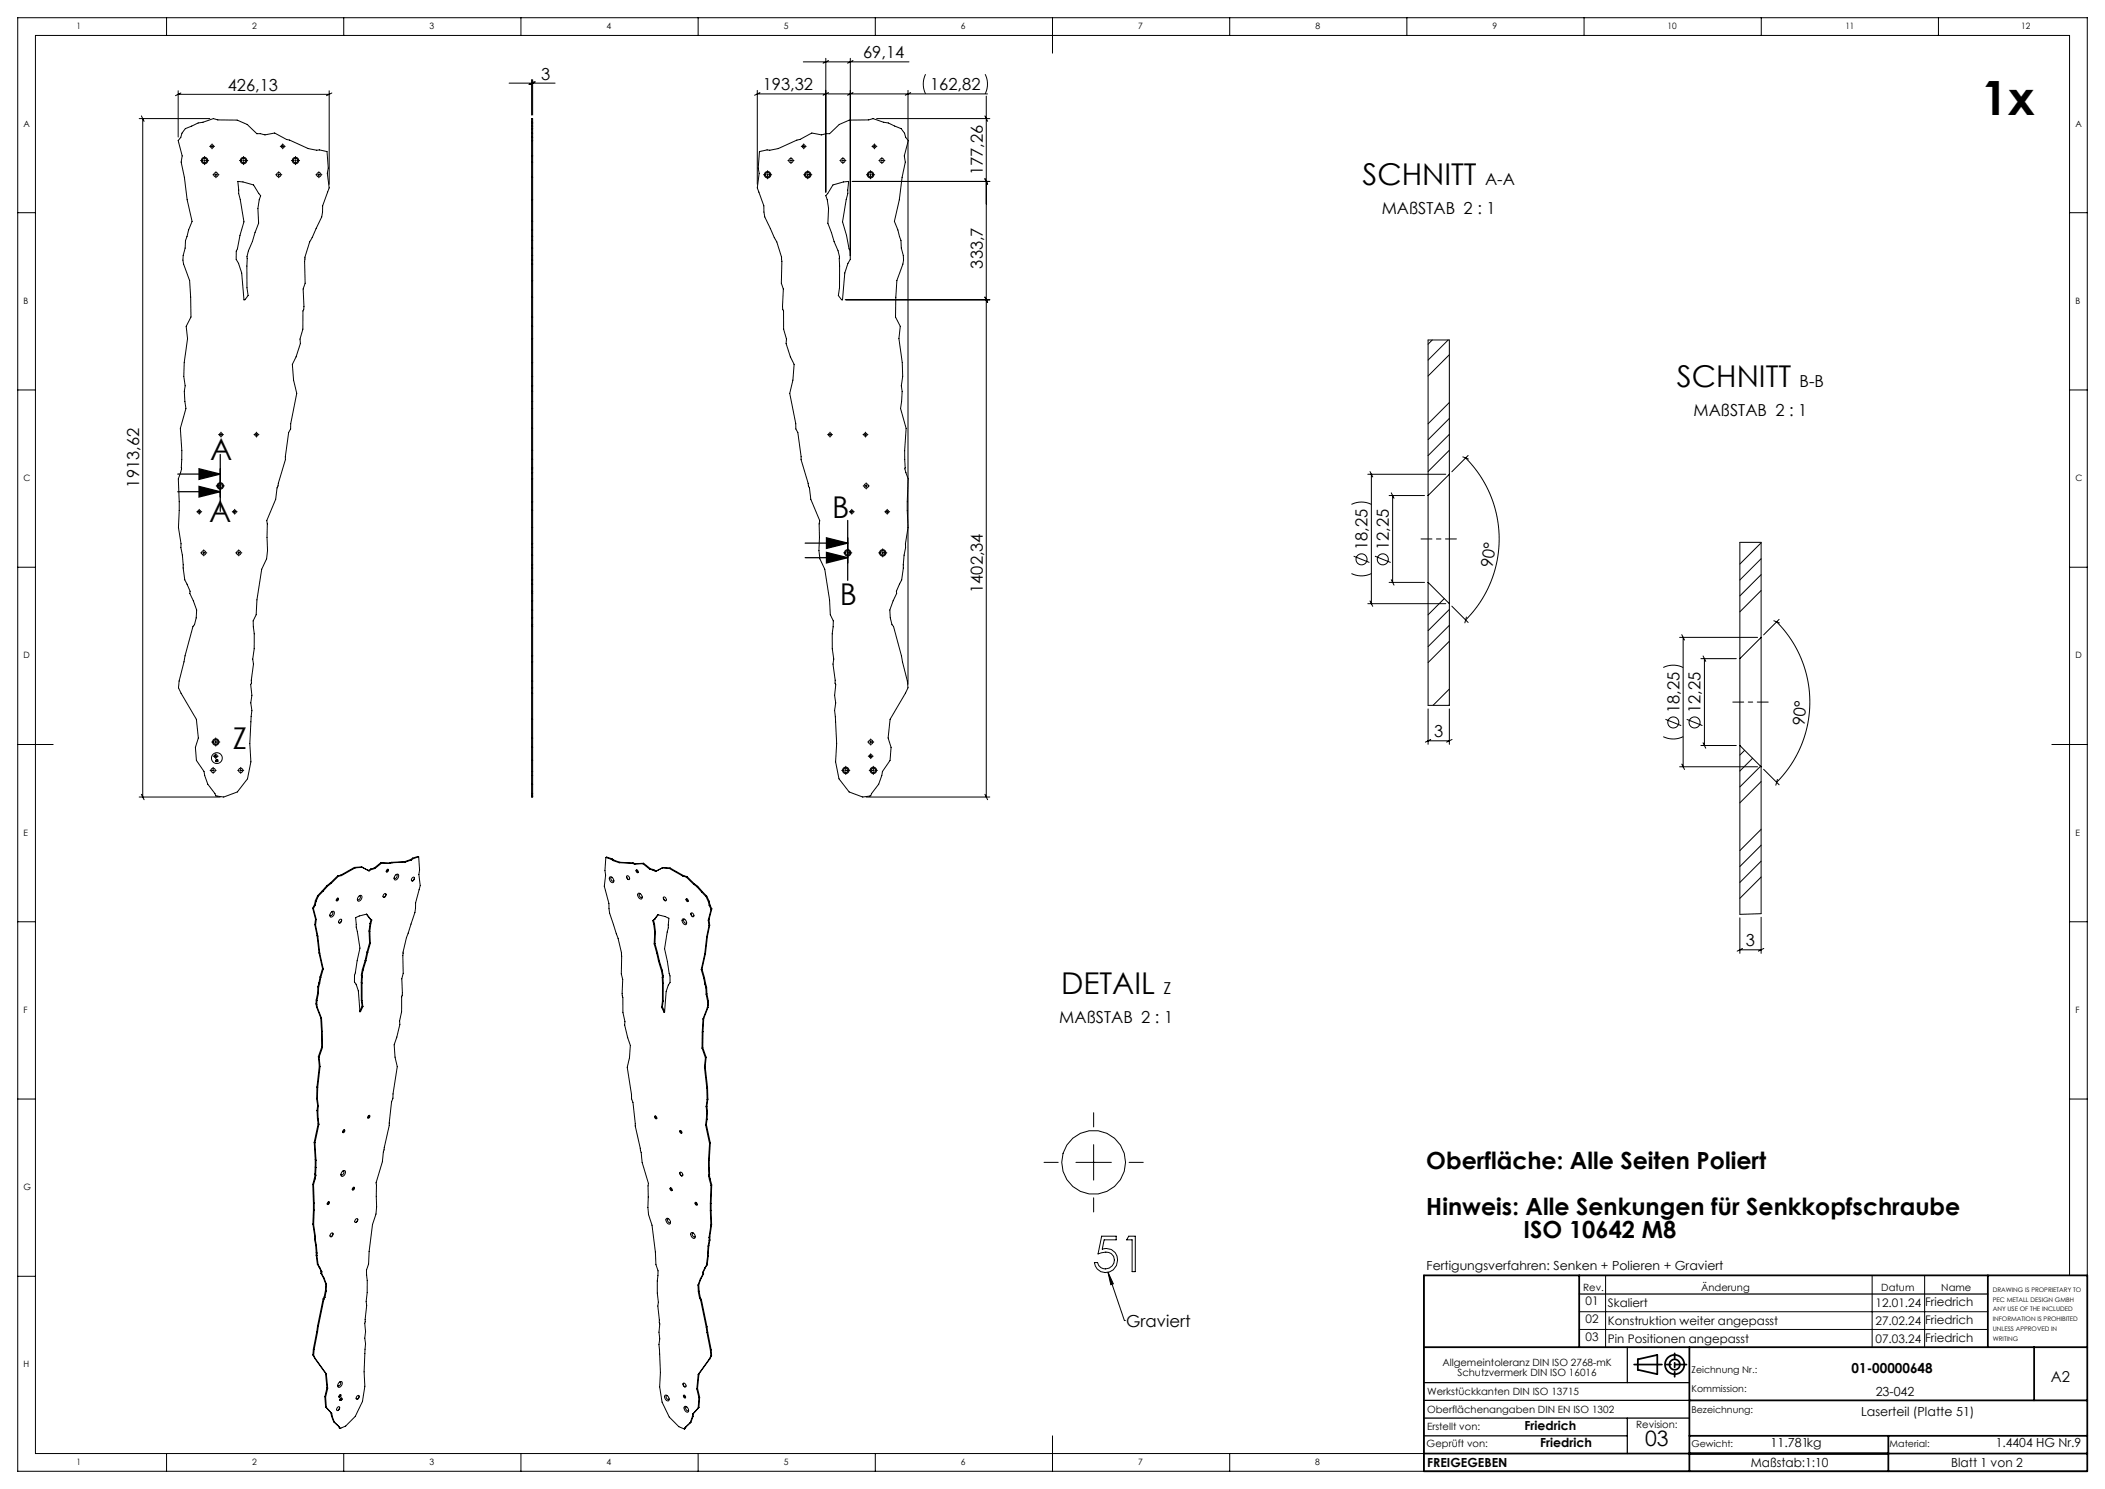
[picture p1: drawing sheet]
<svg xmlns="http://www.w3.org/2000/svg" width="594mm" height="420mm" viewBox="0 0 594 420" stroke-linecap="round" stroke-linejoin="round" font-family="sans-serif">
<g fill="none" stroke="#000" stroke-width=".28">
<path d="M47 5v5M97 5v5M147 5v5M197 5v5M226.7 17.5h29.8M233 16.5v37.7M233.8 17.1l-1.5 .7M239.9 16.5v55.7M240.7 17.1l-1.5 .7M247 5v5M297 5v10M347 5v5"/>
<path d="M397 5v5M447 5v5M497 5v5M547 5v5M39.3 33.5h19.9M39.9 32.7l.8 1.5M40.3 33.5v191.3M50.3 25.6v13.1M50.3 26.6h42.6M51 26.2l-1.5 .8M52.3 36.3l3.6-1.6 1.4-.2 2.9-1 1.3 .3 5.4 .1 2.9 1.2 2.7 2.6h1l1.3 .3 2.7-.5 3.4 1.8 .8 .2 5.3 2.4 5.3 .9 .3 4.6-.2 1.5 .5 4.1-1.9 5-.2 3.2-3.4 7-1.4 4.4 .1 7.3-.6 1.6 .3 4.9-.3 1.3v5.1l-.8 2.8 .1 1.3-1.2 3.7-1.1 2.2 .3 4.4 .9 3.8-1.7 8.5v1.5l-.5 1-1 7.6-2.3 8-.4 3.2-2.5 6.1 .2 8.4-.3 2.3-1.4 3-1.3 8.6-.2 4.2-.9 1.7a37.7 37.7 0 0 1-.1 10.8l.2 1.4-.5 5.4-.3 .4 .4 3-.3 2.2 .3 2.1a83.2 83.2 0 0 0-.3 14.5l-1 4.8-2.8 3.7-3.9 1.4-2.2-.3-.3-.7-2-2.6-1-3.6-2.2-3.1-.3-3.7 .9-2.6-.6-5.3-5-8.9 .1-1.9 1.7-7.1 2.3-8.3 .4-.5 .5-1.9 .1-2.2-1.9-4.7v-.6l-1.5-3.2-.6-7-.5-2.2 .1-1-.7-4.6 .2-7.3-.3-6.4a9.3 9.3 0 0 0 1-5.5l-.4-8.8 1.6-5.6-.5-4.8 .2-1.6-.3-2.6 .1-3.9 .9-6.8-.4-3.4 1.4-2.7-.4-10.3-1.7-4.6-.2-1.1 .1-1.3 .5-2.1 .2-2.2 .8-2.9 1-2.5-1.4-6.1-.8-6.3-.9-4.3 .3-1.7-1.1-4.3 .7-1 .3-1.1zM92.9 25.6v26.4"/>
<path d="M93.7 26.2l-1.6 .8M143.7 23.5h12.9M150 33.5h.3v191.3h-.3zM150 22.5v10M150 39.7h.3M150 38.7h.3M150 37.6h.3M150 36.3h.3M150 35.6h.3M150 34.7h.3M150 34.5h.3M150.3 22.5v10"/>
<path d="M150.8 23.1l-1.6 .7M151.1 23.1l-1.6 .7M213.7 25.5v26.5M213.7 26.5h19.3M214.5 26.1l-1.6 .8M233.6 26.5h45.1M233.8 26.1l-1.5 .8M240.7 26.1l-1.5 .8M247.4 33.5h31.9M256.2 25.5v167.5M257 26.1l-1.5 .8M261.2 20.9a6.2 6.2 0 0 0 0 5.6"/>
<path d="M277.9 32.7l.8 1.5M278 20.9a6.2 6.2 0 0 1 0 5.6M278.3 27.1v197.7M5 60h5M56.6 45.3h.6M57.5 45.3h.5M57.7 44.1v.7M57.7 45v.5M57.7 45.8v.6M58.2 45.3h.7M59.1 41.3h.2M59.6 41.3h.5"/>
<path d="M59.8 40.6v.2M59.8 41v.5M59.8 41.8v.2M60.1 49.3h.3M60.3 41.3h.2M60.7 49.3h.5M60.9 48.4v.4M60.9 49v.5M60.9 49.8v.3M61.4 49.3h.4M67.1 51.2l1.5 .1 2.9 .9 2.1 3-.5 1.1-.3 2.5 .2 4.2-1.8 5.1a10.8 10.8 0 0 0-1.5 6.9v6.2l.3 2.2-.9 1.1-.3 .1-.6-7.6-.9-2.7-.7-1.1 .1-2.4 .3-.6 .7-3.8 1.1-3.8-1.5-8zM67.6 45.3h.6"/>
<path d="M68.5 45.3h.5M68.7 44.1v.7M68.7 45v.5M68.7 45.8v.6M69.2 45.3h.7M77.8 49.3h.4M78.4 49.3h.5M78.7 48.4v.4M78.7 49v.5M78.7 49.8v.3M79.1 41.3h.2M79.2 49.3h.3"/>
<path d="M79.5 41.3h.5M79.8 40.6v.2M79.8 41v.5M79.8 41.8v.2M80.3 41.3h.2M82.2 45.3h.7M83.1 45.3h.5M83.4 44.1v.7M83.4 45v.5M83.4 45.8v.6M83.9 45.3h.7M89.1 49.3h.4"/>
<path d="M89.7 49.3h.5M90 48.4v.4M90 49v.5M90 49.8v.3M90.5 49.3h.3M150 44h.3M150 45.7h.3M150 50h.3M150 56.3h.3M214.3 42.8l5.3-.9 5.3-2.4 .8-.2 3.4-1.8 2.7 .5 1.3-.3h1l2.7-2.6 2.9-1.2 5.4-.1 1.3-.3 2.9 1 1.4 .2 3.6 1.6 .9 1.3 .4 1.1 .7 1-1.1 4.3 .3 1.7-.9 4.3-.8 6.3-1.4 6.1 1 2.5 .8 2.9 .1 2.2 .6 2.1 .1 1.3-.2 1.1-1.7 4.6-.4 10.3 1.3 2.6-.3 3.5 .9 6.8 .1 3.9-.4 2.6 .3 1.6-.5 4.8 1.6 5.6-.4 8.8a9.3 9.3 0 0 0 1 5.5l-.3 6.4 .2 7.3-.7 4.6v1l-.4 2.2-.7 7-1.5 3.2 .1 .6-1.9 4.7 .1 2.2 .5 1.9 .4 .5 2.3 8.3 1.6 7.1 .2 1.9-5 8.9-.6 5.3 .8 2.6-.2 3.7-2.2 3.1-1 3.6-2.1 2.6-.2 .7-2.3 .3-3.8-1.4-2.9-3.7-.9-4.8a83.2 83.2 0 0 0-.3-14.5l.3-2.1-.3-2.2 .3-3-.2-.4-.5-5.4 .2-1.4a37.7 37.7 0 0 1-.2-10.8l-.8-1.7-.2-4.2-1.4-8.6-1.3-3-.3-2.3 .2-8.4-2.5-6.1-.4-3.2-2.4-8-.9-7.6-.5-1v-1.5l-1.7-8.5 .8-3.8 .4-4.4-1.1-2.2-1.2-3.7 .1-1.3-.8-2.8v-5.1l-.3-1.3 .2-4.9-.5-1.6v-7.3l-1.3-4.4-3.4-7-.3-3.2-1.8-5 .5-4.1-.2-1.5zM215.4 49.3h.7M216.4 49.3h.5"/>
<path d="M216.6 48.1v.7M216.6 49v.5M216.6 49.8v.6M217.1 49.3h.7M222.3 45.3h.4M222.9 45.3h.5M223.2 44.4v.4M223.2 45v.5M223.2 45.8v.3M223.7 45.3h.4M226.1 41.3h.2M226.6 41.3h.5"/>
<path d="M226.8 49.3h.6M226.8 40.6v.2M226.8 41v.5M226.8 41.8v.2M227.3 41.3h.2M227.7 49.3h.5M227.9 48.1v.7M227.9 49v.5M227.9 49.8v.6M228.4 49.3h.7M235 52.2l3-.9 1.5-.1-.3 3.4-1.5 8 1.2 3.8 .7 3.8 .3 .6v2.4l-.6 1.1-.9 2.7-.7 7.6-.2-.1-.9-1.1 .3-2.2a36.8 36.8 0 0 0-.4-10.5l-1.1-2.6-1.8-5.1 .2-4.2-.4-2.5-.4-1.1zM237 45.3h.4"/>
<path d="M237.6 45.3h.5M237.9 44.4v.4M237.9 45v.5M237.9 45.8v.3M238.4 45.3h.3M240.5 51.2h38.8M244.5 49.3h.7M245.4 49.3h.5M245.7 48.1v.7M245.7 49v.5M245.7 49.8v.6M246 41.3h.2"/>
<path d="M246.2 49.3h.6M246.5 41.3h.5M246.7 40.6v.2M246.7 41v.5M246.7 41.8v.2M247.2 41.3h.2M248 45.3h.4M248.6 45.3h.5M248.9 44.4v.4M248.9 45v.5M248.9 45.8v.3M249.4 45.3h.3"/>
<path d="M277.9 50.4l.8 1.5M584 60h5M150 73.4h.3M150 72.1h.3M150 74.5h.3M150 70h.3M150 79.1h.3M150 67.8h.3M150 66.7h.3M150 64.9h.3M150 62.4h.3M150 95.5h.3"/>
<path d="M150 92h.3M150 89.4h.3M150 83.8h.3M238.5 84.5h40.8M238.7 84.6h40.6M277.9 83.8l.8 1.5M404.2 95.9l-1.2 1.2M408.7 95.9l-5.7 5.7M5 110h5M150 115.2h.3M150 106.2h.3M150 102.3h.3"/>
<path d="M150 108.8h.3M150 110.4h.3M150 113.2h.3M409 113.5l-6 6M409 118l-6 6M409 100.1l-6 6M584 110h5M61 137.1h.7M61.7 122.6h.2M61.9 137.1h.5M62.1 122.6h.5M62.2 135.9v.7"/>
<path d="M62.2 136.8v.5M62.2 137.6v.6M62.4 121.9v.2M62.4 122.3v.5M62.4 123.1v.2M62.7 137.1h.6M62.9 122.6h.2M71.7 122.6h.2M72.1 122.6h.5M72.4 121.9v.2M72.4 122.3v.5M72.4 123.1v.2"/>
<path d="M72.9 122.6h.2M150 135.1h.3M150 133.3h.3M150 120.8h.3M150 127.1h.3M150 132.2h.3M150 131.9h.3M150 129.6h.3M233.5 122.6h.2M234 122.6h.5M234.2 121.9v.2M234.2 122.3v.5"/>
<path d="M234.2 123.1v.2M234.7 122.6h.2M243.5 122.6h.2M243.6 137.1h.3M244 122.6h.5M244.2 137.1h.5M244.2 121.9v.2M244.2 122.3v.5M244.2 123.1v.2M244.4 136.2v.4M244.4 136.8v.5M244.4 137.6v.3"/>
<path d="M244.7 122.6h.2M244.9 137.1h.4M386 133.8h22M386.6 133l.8 1.5M387 133.8v36.5M392 139.8h10M392.6 139l.8 1.5M393 139.8v24.5M403 139.8v24.5M409 122.5l-6 6M409 127l-6 6M409 133.8v-37.9h-6v43.9"/>
<path d="M409 133.8v36.5M409 133.8l-6 6M412.8 128.9l1.6 .6M413.6 129.2a32.3 32.3 0 0 1 0 45.7M414.3 128.5l-4.6 4.6M5 160h5M55.5 144.4h.2M56 144.4h.5M56.2 143.7v.2M56.2 144.1v.5M56.2 144.9v.2M56.6 155.9h.4"/>
<path d="M56.7 144.4h.2M57.2 155.9h.5M57.5 155.1v.3M57.5 155.7v.5M57.5 156.4v.4M58 155.9h.4M65.5 144.4h.2M66 144.4h.5M66.2 143.7v.2M66.2 144.1v.5M66.2 144.9v.2M66.5 155.9h.4"/>
<path d="M66.7 144.4h.2M67.1 155.9h.5M67.4 155.1v.3M67.4 155.7v.5M67.4 156.4v.4M67.9 155.9h.3M150 141.5h.3M150 148.8h.3M150 144h.3M150 153.4h.3M150 154.4h.3M150 156.6h.3"/>
<path d="M150 159.3h.3M238 155.9h.7M239 155.9h.5M239.2 154.8v.6M239.2 155.7v.5M239.2 156.4v.7M239.7 144.4h.2M239.7 155.9h.7M240.1 144.4h.5M240.4 143.7v.2M240.4 144.1v.5M240.4 144.9v.2"/>
<path d="M240.9 144.4h.2M247.9 155.9h.7M248.8 155.9h.5M249.1 154.8v.6M249.1 155.7v.5M249.1 156.4v.7M249.6 155.9h.7M249.7 144.4h.2M250.1 144.4h.5M250.4 143.7v.2M250.4 144.1v.5M250.4 144.9v.2"/>
<path d="M250.9 144.4h.2M381.4 142.3a6.3 6.3 0 0 1 5.6 0M382 156.9l4.4 1.8M388 156.9l4.4 1.8M497 153.1l-6 6M497 157.6l-6 6M584 160h5M150 160.2h.3M150 163.6h.3M150 164.8h.3M150 176.7h.3M150 166.8h.3"/>
<path d="M150 167.4h.3M150 169.5h.3M150 176.2h.3M150 172.1h.3M150 174.3h.3M381.4 161.8a6.3 6.3 0 0 0 5.6 0M386 170.3h22M386.6 169.5l.8 1.5M392 164.3h10M392.6 163.5l.8 1.5M403 164.3v34.7h6v-28.7M403 164.3l6 6"/>
<path d="M407.6 168.8l-4.6 4.6M409 171.9l-6 6M409 176.4l-6 6M409.7 171l4.6 4.6M413.8 174.1l-.4 1.6M474 179.8h22M474.6 179l.7 1.5M475 179.8v36.5M497 162.1l-6 6M497 166.6l-6 6M497 179.8v36.5M497 179.8v-26.8h-6v32.8"/>
<path d="M497 179.8l-6 6M500.5 175.1l1.6 .6M501.3 175.4a32 32 0 0 1 0 45.3M502 174.7l-4.3 4.4M150 194h.3M150 192.1h.3M150 195.5h.3M150 186.7h.3M150 185h.3M403 200v10M409 194.4l-4.6 4.6M409 198.8l-.1 .2"/>
<path d="M409 180.9l-6 6M409 200v10M469.4 188.3a6.3 6.3 0 0 1 5.6 0M480 185.8h10M480.6 185l.7 1.5M481 185.8v24.5M491 185.8v24.5M5 210h10M59.3 217.3h.3M59.7 209.3h.7M59.9 217.3h.5M60.1 216.4v.4"/>
<path d="M60.1 217v.5M60.1 217.8v.4M60.2 213.3h.2M60.6 213.3h.5M60.6 209.3h.5M60.6 217.3h.4M60.9 208.1v.7M60.9 209v.5M60.9 209.8v.7M60.9 212.6v.2M60.9 213v.5M60.9 213.8v.2"/>
<path d="M61 214.3l.2 .1-.3 .2zM61.1 214.5l.1 .2-.2 .2-.1-.2 .2 .1zM61.1 214.5h-.1M61.4 213.3h.2M61.4 209.3h.6M61.4 214.4l.1 .4M61.4 214.8h.1M67.1 217.3h.3M67.7 217.3h.5M67.9 216.4v.4M67.9 217v.5M67.9 217.8v.4"/>
<path d="M68.4 217.3h.4M150 202.9h.3M150 210.8h.3M150 208.2h.3M150 214.5h.3M150 217.6h.3M150 218.7h.3M237.5 217.3h.7M238.4 217.3h.5M238.7 216.1v.7M238.7 217v.5M238.7 217.8v.7"/>
<path d="M239.2 217.3h.6M244.8 209.3h.4M245 213.3h.2M245.3 217.3h.6M245.5 213.3h.5M245.5 209.3h.5M245.7 208.4v.4M245.7 209v.5M245.7 209.8v.4M245.7 212.6v.2M245.7 213v.5M245.7 213.8v.2"/>
<path d="M246.2 217.3h.5M246.2 213.3h.2M246.2 209.3h.4M246.4 216.1v.7M246.4 217v.5M246.4 217.8v.7M246.9 217.3h.7M403 209h6M403.7 208.6l-1.5 .7M409.7 208.6l-1.5 .7M469.4 207.8a6.3 6.3 0 0 0 5.6 0M470 202.9l4.4 1.8"/>
<path d="M474 216.3h22M474.6 215.5l.7 1.5M476 202.9l4.4 1.8M480 210.3h10M480.6 209.5l.7 1.5M491 210.3v47.6l6-.2v-41.4M491 210.3l6 6M492.3 211.6l-1.3 1.4M494.6 213.9l-3.6 3.6M496.8 216.1l-5.8 5.9M497.7 217l4.3 4.4M501.6 219.8l-.5 1.7"/>
<path d="M579 210h10M39.3 224.8h22.8M39.9 224.1l.8 1.5M150 221.2h.3M150 223.8h.3M150 224.5h.3M150 224.6h.3M244.4 224.8h34.9M277.9 224.1l.8 1.5M497 233.9l-6 6M497 238.4l-6 6M497 220.5l-6 6"/>
<path d="M5 260h5M88.2 256.2l.2 .1M88.2 256.2l.8 3.1M88.4 256.3l.8 3.1M88.8 255.1l.2 .1M88.8 255.1l-.6 1.1M89 255.2l-.6 1.1M89 254l.2 .2M89 254l-.2 1.1M89 259.3l.2 .1M89 259.3l-.2 1.5M89.2 254.2l-.2 1"/>
<path d="M89.2 259.4l-.2 1.5M89.7 252.6l.2 .1M89.7 252.6l-.7 1.4M89.9 252.7l-.7 1.5M90.9 251.3l.3 .1M90.9 251.3l-1.2 1.3M91.2 251.4l-1.3 1.3M92.2 249.8l.2 .2M92.2 249.8l-1.3 1.5M92.4 250l-1.2 1.4M93.2 249.1l.2 .1M93.2 249.1l-1 .7"/>
<path d="M93.4 249.2l-1 .8M93.5 257.3a.52 .52 0 0 1 .8-.2 .52 .52 0 0 1 0 .9l-.1 .1a.61 .61 0 0 1-.9 .6 .61 .61 0 0 1 0-1.1zM93.6 257.2a.52 .52 0 0 1 .2 .7 .52 .52 0 0 1-.7 .2M95.1 253.5a.29 .29 0 0 1 .4-.1 .29 .29 0 0 1-.1 .5 .3 .3 0 0 1-.5 .2 .3 .3 0 0 1 .1-.5zM95.3 247.1l.2 .1M95.3 247.1l-2.1 2M95.3 253.3l-.4 .7M95.5 247.2l-2.1 2M95.8 259.4a.4 .4 0 0 1 .7 .1 .4 .4 0 0 1-.3 .6 .38 .38 0 0 1-.6 .2 .38 .38 0 0 1 .1-.6zM96.1 246.9l.3 .1M96.1 246.9l-.8 .2M96.4 247l-.9 .2"/>
<path d="M96.4 259.5l-.5 .9M100 244.7l.2 .1M100 244.7l-3.9 2.2M100.2 244.8l-3.8 2.2M101.2 252.8a.52 .52 0 0 1 .9-.1 .52 .52 0 0 1-.1 .8v.1a.61 .61 0 0 1-1 .6 .61 .61 0 0 1 0-1.1zM101.4 252.7a.52 .52 0 0 1 .2 .7 .52 .52 0 0 1-.7 .2M102 244.5l.2 .1M102 244.5l-2 .2M102 244.5l1.9 1M102.2 244.6l-2 .2M102.2 244.6l1.9 1.1M103.4 257.9l.9 1.2"/>
<path d="M103.9 245.5l.2 .2M104.3 259.1l.2 .1M104.3 259.1l.4 .3M104.5 259.2l-1-1.4-2.1 .6-1 .4 .1 2.7 1.1 5.9-1.6 7.7v1.9l.5 .6 .6 1.9 .5 5.9 .2-.1M104.5 259.2l.4 .3M104.6 245.1l.2 .1M104.6 245.1l-.7 .4M104.7 259.4l.2 .1M104.7 259.4l-.3 1.1M104.8 245.2l-.7 .5M104.9 259.5l-.3 1.1M105.5 244.9l.3 .1"/>
<path d="M105.5 244.9l-.9 .2M105.8 245l-1 .2M107.5 243.3l.2 .2M107.5 243.3l-2 1.6M107.5 243.3l2.4 .1M107.7 243.5l-1.9 1.5M107.7 243.5l2.4 .1M108.4 252.2a.4 .4 0 0 1 .6 .1 .4 .4 0 0 1-.2 .6 .38 .38 0 0 1-.6 .2 .38 .38 0 0 1 0-.7zM108.9 252.2l-.5 .9M109.2 245.3a.29 .29 0 0 1 .4 0 .29 .29 0 0 1-.1 .5 .3 .3 0 0 1-.5 .2 .3 .3 0 0 1 .1-.6zM109.4 245.2l-.4 .7M109.9 243.4l.2 .2"/>
<path d="M110.5 243.2l.2 .2M110.5 243.2l-.6 .2M110.7 243.4l-.6 .2M111.6 246.8a.52 .52 0 0 1 .8-.1 .52 .52 0 0 1 0 .8l-.1 .2a.61 .61 0 0 1-.9 .5 .61 .61 0 0 1 0-1.1zM111.7 246.7a.52 .52 0 0 1 .3 .7 .52 .52 0 0 1-.8 .2M114.2 243l.2 .2M114.2 243l-3.7 .2M114.4 243.2l-3.7 .2M115.9 242.5l.2 .1M115.9 242.5l-1.7 .5M116.1 242.6l-1.7 .6M116.4 247.6a.4 .4 0 0 1 .6 0 .4 .4 0 0 1-.2 .6 .38 .38 0 0 1-.6 .3 .38 .38 0 0 1 0-.7z"/>
<path d="M116.4 242.1l.2 .1M116.4 242.1l-.5 .4M116.6 242.2l-.5 .4M116.9 247.6l-.5 .9M118.1 241.7l.3 3.7-.2 1.3 .4 3.1a20.1 20.1 0 0 0-1.5 7.6l-1.1 3.3a36.5 36.5 0 0 0-2.3 8.9l.1 4.9-.4 1.6 .1 3.9-.2 1.2v4.2l-.5 2.6v1l-1.6 5.7 .3 3.5 .6 2.7-1.2 7.7v1.2l-.4 1a58.3 58.3 0 0 1-2.3 14.1l-.3 2.8-1.8 5.9 .2 6.8-.2 2-1 3-.9 7.6-.2 3.5-.6 1.8a35.3 35.3 0 0 1-.1 8.8l.2 1.1-.6 5.1 .3 2.3-.3 1.8 .3 1.7-.5 7.8a15.6 15.6 0 0 1-5.2 15.3l-1.5 .7M118.1 241.7l-1.5 .5M118.1 241.7l-.2-.1-1.5 .5M171 241.9l-.3 3.6 .2 1.3-.4 3.2a20.1 20.1 0 0 1 1.5 7.5l1.1 3.3a36.5 36.5 0 0 1 2.3 8.9l-.1 5 .4 1.6-.1 3.9 .2 1.1v4.3l.5 2.6v.9l1.6 5.8-.3 3.5-.6 2.6 1.2 7.7v1.3l.4 1a58.3 58.3 0 0 0 2.3 14.1l.3 2.8 1.8 5.9-.2 6.8 .2 2 1 3 .9 7.6 .2 3.5 .6 1.8a35.3 35.3 0 0 0 .1 8.8l-.2 1.1 .6 5-.3 2.4 .3 1.8-.3 1.6a82.6 82.6 0 0 1 .2 12l.7 4.3 2.1 4.2 2.7 2.7 1.5 .7M171 241.9l1.5 .5M171 241.9l.2-.2 1.5 .5M172 247.4a.95 .95 0 0 1 1 .5 .95 .95 0 0 1-.1 1.1l-.8-.6zM172.5 242.4l.5 .4"/>
<path d="M172.7 242.2l-.2 .2M172.7 242.2l.5 .4M172.7 247.5a.52 .52 0 0 0-.2 .7 .52 .52 0 0 0 .7 .2M173 242.8l1.7 .5M173.2 242.6l-.2 .2M173.2 242.6l1.7 .6M174.7 243.3l3.7 .2M174.9 243.2l-.2 .1M174.9 243.2l3.7 .2M176.8 247.2l.5 .9M176.9 247l.4 .1 .3 .3a.41 .41 0 0 1-.1 .7 .41 .41 0 0 1-.6-.4zM178.4 243.5l.6 .2"/>
<path d="M178.6 243.4l-.2 .1M178.6 243.4l.6 .2M179.2 243.6l-.2 .1M179.5 245.4l.5 .2a.32 .32 0 0 1 .1 .4 .32 .32 0 0 1-.4 .2 .32 .32 0 0 1-.2-.4zM179.7 245.4l.4 .7M180.1 252a.95 .95 0 0 1 .9 .5 .95 .95 0 0 1-.1 1.1l-.8-.6zM180.7 252.1a.52 .52 0 0 0-.2 .7 .52 .52 0 0 0 .7 .2M181.4 243.6l-2.4 .1M181.4 243.6l1.9 1.6M181.6 243.5l-.2 .1M181.6 243.5l2 1.6M181.6 243.5l-2.4 .1"/>
<path d="M183.3 245.2l1 .2M183.6 245.1l-.3 .1M183.6 245.1l.9 .2M184.2 259.7l.3 1.1M184.2 259.7l.2-.1 .3 1M184.3 245.4l.7 .4M184.5 245.3l-.2 .1M184.5 245.3l.7 .4M184.8 259.3l-.6 .4M184.8 259.3l-.2 .1 1-1.4 2.1 .5 1.1 .5-.2 2.7-1.1 5.9 1.6 7.7v1.9l-.5 .6-.6 1.9-.5 5.9-.2-.1M185.2 245.7l-.2 .1M185.7 258l-.9 1.3"/>
<path d="M186.9 244.8l-1.9 1M186.9 244.8l2 .2M187.1 244.7l-.2 .1M187.1 244.7l2 .1M187.1 244.7l-1.9 1M187.2 253.2l.5 .9M187.3 253l.4 .1 .2 .3a.41 .41 0 0 1 0 .7 .41 .41 0 0 1-.6-.4zM188.9 245l3.8 2.2M189.1 244.8l-.2 .2M189.1 244.8l3.9 2.2M192.6 259.3a.95 .95 0 0 1 1 .4 .95 .95 0 0 1-.1 1.1l-.8-.5zM192.7 247.2l.9 .2"/>
<path d="M193 247l-.3 .2M193 247l.8 .2M193.2 259.3a.52 .52 0 0 0-.2 .8 .52 .52 0 0 0 .8 .1M193.6 253.6l.5 .2a.32 .32 0 0 1 .1 .4 .32 .32 0 0 1-.4 .1 .32 .32 0 0 1-.2-.3zM193.6 247.4l2.1 2M193.8 253.5l.4 .7M193.8 247.2l-.2 .2M193.8 247.2l2.1 2.1M195 257.7l.5 .9M195.1 257.5h.2l.4 .4a.41 .41 0 0 1-.1 .7 .41 .41 0 0 1-.5-.4zM195.7 249.4l1 .7M195.9 249.3l-.2 .1"/>
<path d="M195.9 249.3l1 .7M196.7 250.1l1.2 1.5M196.9 250l-.2 .1M196.9 250l1.3 1.4M197.9 251.6l1.3 1.3M198.2 251.4l-.3 .2M198.2 251.4l1.2 1.4M199.2 252.9l.7 1.4M199.4 252.8l-.2 .1M199.4 252.8l.7 1.4M199.9 259.5l.2 1.6M199.9 254.3l.2 1.1"/>
<path d="M200.1 259.4l-.2 .1M200.1 259.4l.2 1.6M200.1 254.2l-.2 .1M200.1 254.2l.2 1.1M200.1 255.4l.6 1.1M200.3 255.3l-.2 .1M200.3 255.3l.6 1.1M200.7 256.5l-.8 3M200.9 256.4l-.2 .1M200.9 256.4l-.8 3M491 258.9v10M497 242.9l-6 6"/>
<path d="M497 247.4l-6 6M497 258.7v10.2M584 260h5M88.8 260.8l.2 .1M88.8 260.8l.7 3.1M89 260.9l.7 3.2M89.5 263.9l.2 .2M89.5 263.9l.5 4.9M89.7 264.1l.5 4.8M89.7 278.3l.2 .2M89.7 278.3l-.1 1.8M89.9 278.5l-.1 1.8"/>
<path d="M90 277.2l.2 .2M90 277.2l-.3 1.1M90 268.8l.2 .1M90 268.8l1 4.4M90.2 277.4l-.3 1.1M90.2 268.9l1 4.4M90.3 275.6l.2 .1M90.3 275.6l-.3 1.6M90.5 275.7l-.3 1.7M91 273.2l.2 .1M91 273.2l-.7 2.4M91.2 273.3l-.7 2.4"/>
<path d="M101.9 277.2l.3 .1M101.9 277.2l.1 4.9M102 275l.2 .1M102 275v.4M102 275.4l.2 .1M102 275.4l-.1 1.8M102.2 277.3v5M102.2 275.1v.4M102.2 275.5v1.8M102.2 273.5l.3 .1M102.2 273.5l-.2 1.5M102.5 273.6l-.3 1.5"/>
<path d="M103 270.9l.3 .1M103 270.9l-.8 2.6M103.3 271l-.8 2.6M103.6 268.5l.2 .2M103.6 268.5l-.6 2.4M103.8 268.7l-.5 2.3M104.1 262.6l.3 .1M104.1 262.6l.2 3.4M104.3 266l.2 .1M104.3 266l-.7 2.5M104.4 262.7l.1 3.4M104.4 260.5l.2 .1"/>
<path d="M104.4 260.5l-.3 2.1M104.5 266.1l-.7 2.6M104.6 260.6l-.2 2.1M184.5 260.8l.2 2.1M184.6 266.3l.7 2.5M184.7 260.6l-.2 .2M184.7 260.6l.3 2.2M184.7 262.9l-.1 3.4M184.8 266.1l-.2 .2M184.8 266.1l.7 2.6M185 262.8l-.3 .1M185 262.8l-.2 3.3"/>
<path d="M185.3 268.8l.5 2.4M185.5 268.7l-.2 .1M185.5 268.7l.6 2.4M185.8 271.2l.8 2.6M186.1 271.1l-.3 .1M186.1 271.1l.8 2.6M186.6 273.8l.3 1.5M186.9 273.7l-.3 .1M186.9 273.7l.2 1.5M186.9 275.7v1.8M186.9 275.3v.4M186.9 277.5v4.9"/>
<path d="M187.1 275.6l-.2 .1M187.1 275.6l.1 1.7M187.1 275.2l-.2 .1M187.1 275.2v.4M187.2 277.3l-.3 .2M187.2 277.3l-.1 5M197.9 273.5l.7 2.4M198.1 273.4l-.2 .1M198.1 273.4l.7 2.3M198.6 275.9l.3 1.6M198.8 275.7l-.2 .2M198.8 275.7l.3 1.7"/>
<path d="M198.9 269.1l-1 4.4M198.9 277.5l.3 1.1M199.1 269l-.2 .1M199.1 269l-1 4.4M199.1 277.4l-.2 .1M199.1 277.4l.3 1.1M199.2 278.6l.1 1.8M199.4 278.5l-.2 .1M199.4 278.5l.1 1.8M199.4 264.2l-.5 4.9M199.6 264.1l-.2 .1M199.6 264.1l-.5 4.9"/>
<path d="M200.1 261.1l-.7 3.1M200.3 261l-.2 .1M200.3 261l-.7 3.1M491 267.9h6M491.7 267.5l-1.5 .8M497.7 267.5l-1.5 .8M89.2 283.2l.2 .1M89.2 283.2l.1 .8M89.2 282.1l.2 .1M89.2 282.1v1.1M89.3 284l.2 .1M89.3 284l1.2 3.1"/>
<path d="M89.4 283.3l.1 .8M89.4 282.2v1.1M89.5 284.1l1.2 3.1M89.6 280.1l.2 .2M89.6 280.1l-.4 2M89.8 298l.2 .2M89.8 298l.3 2.7M89.8 280.3l-.4 1.9M90 298.2l.3 2.6M90.5 287.1l.2 .1M90.5 287.1l.2 3.7M90.7 290.8l.2 .1"/>
<path d="M90.7 290.8l.1 4.5M90.7 287.2l.2 3.7M90.8 295.3l.2 .2M90.8 295.3l-1 2.7M90.9 290.9l.1 4.6M91 295.5l-1 2.7M102 282.1l.2 .2M102 282.1l.2 1.7M102.2 282.3l.2 1.6M102.2 283.8l.2 .1M102.2 283.8l-.6 1.4 .2 .1M102.4 283.9l-.6 1.4"/>
<path d="M186.7 284.1l.6 1.4M186.9 284l-.2 .1M186.9 284l.6 1.3M186.9 282.4l-.2 1.7M187.1 282.3l-.2 .1M187.1 282.3l-.2 1.7M187.5 285.3l-.2 .2M198.1 295.6l1 2.7M198.2 291.1l-.1 4.5M198.3 295.5l-.2 .1M198.3 295.5l1 2.7M198.4 287.4l-.2 3.7"/>
<path d="M198.4 291l-.2 .1M198.4 291l-.1 4.5M198.6 287.3l-.2 .1M198.6 287.3l-.2 3.7M199.1 298.3l-.3 2.7M199.3 280.4l.4 2M199.3 298.2l-.2 .1M199.3 298.2l-.3 2.7M199.5 280.3l-.2 .1M199.5 280.3l.4 1.9M199.6 284.3l-1.2 3.1M199.7 282.4v1.1"/>
<path d="M199.7 283.5l-.1 .8M199.8 284.2l-.2 .1M199.8 284.2l-1.2 3.1M199.9 282.2l-.2 .2M199.9 282.2v1.1M199.9 283.3l-.2 .2M199.9 283.3l-.1 .9M5 310h5M89.4 309.9l.2 .1M89.4 309.9l.2 2M89.4 306.6l.3 .1M89.4 306.6v3.3"/>
<path d="M89.5 313.2l.2 .2M89.5 313.2l.1 2.3M89.6 310l.2 2M89.6 315.5l.2 .1M89.6 315.5l.2 1.5M89.6 311.9l.2 .1M89.6 311.9l-.1 1.3M89.7 306.7l-.1 3.3M89.7 313.4l.1 2.2M89.8 317l.2 .1M89.8 317l-1.1 5.2M89.8 315.6l.2 1.5"/>
<path d="M89.8 312l-.1 1.4M90 317.1l-1.1 5.2M90.1 300.7l.2 .1M90.1 300.7l-.7 5.9M90.3 300.8l-.6 5.9M96.9 318.8a.29 .29 0 0 1 .4 0 .29 .29 0 0 1-.1 .5 .3 .3 0 0 1-.5 .2 .3 .3 0 0 1 .1-.6zM97.1 318.7l-.4 .7M103.9 314.8a.29 .29 0 0 1 .5-.1 .29 .29 0 0 1-.1 .5 .3 .3 0 0 1-.5 .2 .3 .3 0 0 1 .1-.5zM104.2 314.6l-.4 .7M184.8 314.8l.4 .2a.32 .32 0 0 1 .2 .4 .32 .32 0 0 1-.4 .2 .32 .32 0 0 1-.2-.4zM184.9 314.8l.4 .7M191.8 318.9l.5 .2a.32 .32 0 0 1 .1 .4 .32 .32 0 0 1-.4 .2 .32 .32 0 0 1-.2-.4z"/>
<path d="M192 318.9l.4 .7M198.8 301l.6 5.9M199 300.9l-.2 .1M199 300.9l.7 5.9M199.1 317.3l1.1 5.2M199.3 312.2l.1 1.3M199.3 315.8l-.2 1.5M199.3 317.2l-.2 .1M199.3 317.2l1.1 5.2M199.4 313.5l-.1 2.3M199.4 306.9l.1 3.3M199.5 312l-.2 .2"/>
<path d="M199.5 312l.1 1.4M199.5 315.7l-.2 .1M199.5 315.7l-.2 1.5M199.5 310.2l-.2 2M199.6 313.4l-.2 .1M199.6 313.4l-.1 2.3M199.7 306.8l-.3 .1M199.7 306.8v3.2M199.7 310l-.2 .2M199.7 310l-.2 2M308.6 313.9v4M584 310h5"/>
<path d="M88.3 334.1l.2 .1M88.3 334.1l.1 5.2M88.4 339.3l.3 .1M88.4 339.3v1.9M88.5 334.2l.2 5.2M88.7 339.4v2M88.7 322.2l.2 .1M88.7 322.2l.3 4.9M88.7 332.4l.2 .1M88.7 332.4l-.4 1.7M88.9 331.2l.2 .1M88.9 331.2v.2"/>
<path d="M88.9 322.3l.3 5M88.9 331.4l.2 .1M88.9 331.4l-.2 1M88.9 332.5l-.4 1.7M88.9 329.2l.3 .1M88.9 329.2v2M89 327.1l.2 .2M89 327.1l-.1 2.1M89.1 331.3v.2M89.1 331.5l-.2 1M89.2 329.3l-.1 2M89.2 327.3v2"/>
<path d="M92.5 339.1a.29 .29 0 0 1 .5 0 .29 .29 0 0 1-.1 .4 .3 .3 0 0 1-.5 .2 .3 .3 0 0 1 0-.5zM92.7 339l-.4 .7M96.6 330.5a.52 .52 0 0 1 .8-.2 .52 .52 0 0 1 0 .8l-.1 .2a.61 .61 0 0 1-.9 .5 .61 .61 0 0 1 0-1.1zM96.7 330.3a.52 .52 0 0 1 .2 .8 .52 .52 0 0 1-.7 .1M99.6 335a.29 .29 0 0 1 .5 0 .29 .29 0 0 1-.2 .4 .3 .3 0 0 1-.4 .2 .3 .3 0 0 1 0-.5zM99.8 334.9l-.4 .7M189.1 335.1l.5 .2a.32 .32 0 0 1 .1 .4 .32 .32 0 0 1-.4 .2 .32 .32 0 0 1-.2-.4zM189.3 335.1l.4 .6M191.8 330.8l.5 .9M191.9 330.7l.3-.1 .4 .4a.41 .41 0 0 1-.1 .7 .41 .41 0 0 1-.6-.4zM196.2 339.2l.5 .2a.32 .32 0 0 1 .1 .4 .32 .32 0 0 1-.4 .2 .32 .32 0 0 1-.2-.4zM196.4 339.1l.4 .7"/>
<path d="M199.9 327.4v2.1M199.9 329.5l.1 2M200 331.7l.2 1M200 331.5v.2M200.1 327.3l-.2 .1M200.1 327.3l.1 2.1M200.2 329.4l-.3 .1M200.2 329.4v1.9M200.2 332.7l.4 1.7M200.2 331.6l-.2 .1M200.2 331.6l.2 1M200.2 322.5l-.3 4.9"/>
<path d="M200.2 331.3l-.2 .2M200.2 331.3v.3M200.4 332.6l-.2 .1M200.4 332.6l.4 1.6M200.4 322.4l-.2 .1M200.4 322.4l-.3 4.9M200.4 339.6v1.9M200.6 334.4l-.2 5.2M200.7 339.4l-.3 .2M200.7 339.4v2M200.8 334.2l-.2 .2M200.8 334.2l-.1 5.2"/>
<path d="M294.6 327.9h4M303.6 327.9h10M308.6 322.9v10M308.6 337.9v4M318.6 327.9h4M5 360h5M88.3 345.3l.2 .1M88.3 345.3l.5 3.4M88.4 341.2l.3 .2M88.4 341.2l-.1 4.1M88.5 345.4l.5 3.4M88.7 341.4l-.2 4"/>
<path d="M88.8 349.6l.2 .1M88.8 349.6l.3 1.6M88.8 348.7l.2 .1M88.8 348.7v.9M89 349.7l.3 1.6M89 348.8v.9M89.1 351.2l.2 .1M89.1 351.2l.1 2.1M89.2 354.1l.2 .1M89.2 354.1l.4 2.5M89.2 353.3l.3 .1M89.2 353.3v.8"/>
<path d="M89.3 351.3l.2 2.1M89.4 354.2l.4 2.5M89.5 353.4l-.1 .8M89.6 356.6l.2 .1M89.6 356.6l.4 .7M89.8 356.7l.4 .8M90 357.3l.2 .2M90 357.3l.6 1.3M90.2 357.5l.6 1.2M90.6 359.1l.2 .2M90.6 359.1l.7 1.3M90.6 358.6l.2 .1"/>
<path d="M90.6 358.6v.5M90.8 359.3l.7 1.3M90.8 358.7v.6M93.4 347.9a.4 .4 0 0 1 .6 .1 .4 .4 0 0 1-.2 .6 .38 .38 0 0 1-.6 .2 .38 .38 0 0 1 0-.6zM94 348l-.5 .9M100.4 343.9a.4 .4 0 0 1 .6 .1 .4 .4 0 0 1-.2 .6 .38 .38 0 0 1-.6 .2 .38 .38 0 0 1 0-.7zM101 343.9l-.6 .9M188 343.7a.95 .95 0 0 1 1 .5 .95 .95 0 0 1-.1 1.1l-.8-.6zM188.7 343.8a.52 .52 0 0 0-.2 .7 .52 .52 0 0 0 .7 .2M195 347.8a.95 .95 0 0 1 1 .4 .95 .95 0 0 1-.1 1.1l-.8-.5zM195.7 347.8a.52 .52 0 0 0-.2 .7 .52 .52 0 0 0 .7 .2M198.3 358.9v.5"/>
<path d="M198.3 359.4l-.7 1.3M198.5 358.8l-.2 .1M198.5 358.8v.5M198.5 359.3l-.2 .1M198.5 359.3l-.7 1.3M198.9 357.6l-.6 1.3M199.1 357.5l-.2 .1M199.1 357.5l-.6 1.3M199.3 356.9l-.4 .7M199.5 356.8l-.2 .1M199.5 356.8l-.4 .7M199.6 353.6l.1 .8"/>
<path d="M199.7 354.4l-.4 2.5M199.8 351.5l-.2 2.1M199.9 353.5l-.3 .1M199.9 353.5v.7M199.9 354.2l-.2 .2M199.9 354.2l-.4 2.6M200 351.4l-.2 .1M200 351.4l-.1 2.1M200.1 349v.9M200.1 349.9l-.3 1.6M200.3 348.9l-.2 .1M200.3 348.9v.9"/>
<path d="M200.3 349.8l-.2 .1M200.3 349.8l-.3 1.6M200.4 341.5l.2 4.1M200.6 345.6l-.5 3.4M200.7 341.4l-.3 .1M200.7 341.4l.1 4M200.8 345.4l-.2 .2M200.8 345.4l-.5 3.5M310.9 348.7h4.1v1h-3.4l-.6 2.6a3.4 3.4 0 0 1 4.5 3.5 3.4 3.4 0 0 1-4.9 2.9l-1-.8-.5-.8-.3-1h.9a2.39 2.39 0 0 0 3.9 1.2 2.39 2.39 0 0 0-.7-4l-.8-.1-2.2 .5zM312.7 358.9l4.6 13.6M312.7 358.9l1.5 3.2-.8 .3zM318.5 348.7h1.9v10h-.9v-9h-1.6z"/>
<path d="M401.8 359.7v55.3M453.1 359.7v20.3M528.3 359.7v20.3M543.1 359.7v20.3M584 359.7v-349.7h-574v400h391.8M589 359.7v-354.7h-584v410h584M89.4 375.6l.2 .1M89.4 375.6l-1 5M89.6 374.1l.2 .1M89.6 374.1l-.2 1.5M89.6 375.7l-1 5M89.8 374.2l-.2 1.5"/>
<path d="M91.2 366.4l.2 .1M91.2 366.4l-1.6 7.7M91.3 360.4l.2 .2M91.3 360.4l.6 1.8M91.4 366.5l-1.6 7.7M91.5 360.6l.6 1.7M91.5 365.8l.2 .1M91.5 365.8l-.3 .6M91.7 365.9l-.3 .6M91.8 364l.2 .2M91.8 364l-.3 1.8M91.9 362.2l.2 .1"/>
<path d="M91.9 362.2l-.1 1.8M92 364.2l-.3 1.7M92.1 362.3l-.1 1.9M197 362.5l.1 1.8M197.1 364.3l.3 1.8M197.2 362.3l-.2 .2M197.2 362.3l.1 1.9M197.3 364.2l-.2 .1M197.3 364.2l.3 1.8M197.4 366.1l.3 .6M197.6 366l-.2 .1M197.6 366l.3 .5"/>
<path d="M197.6 360.7l-.6 1.8M197.7 366.7l1.6 7.7M197.8 360.6l-.2 .1M197.8 360.6l-.6 1.7M197.9 366.5l-.2 .2M197.9 366.5l1.6 7.7M199.3 374.4l.2 1.5M199.5 375.9l1 5M199.5 374.2l-.2 .2M199.5 374.2l.2 1.5M199.7 375.7l-.2 .2M199.7 375.7l1 5"/>
<path d="M317.3 372.5h.1M445.6 375h115.3M445.6 370h115.3M88.3 382.2l.2 .1M88.3 382.2l.5 .9M88.4 380.6l.2 .1M88.4 380.6l-.1 1.6M88.5 382.3l.5 1M88.6 380.7l-.1 1.6M88.8 383.1l.2 .2M88.8 383.1l3.1 4.3M89 383.3l3.1 4.2"/>
<path d="M91.7 394l.2 .1M91.7 394l.2 2.8M91.9 387.4l.2 .1M91.9 387.4l.4 4.1M91.9 396.8l.2 .2M91.9 396.8l1.5 1.7M91.9 394.1l.2 2.9M92.1 387.5l.4 4.1M92.1 397l1.5 1.6M92.3 391.5l.2 .1M92.3 391.5l-.6 2.5M92.5 391.6l-.6 2.5"/>
<path d="M93.4 398.5l.2 .1M93.4 398.5l.1 .9M93.5 399.4l.2 .1M93.5 399.4l.6 1.6M93.6 398.6l.1 .9M93.7 399.5l.7 1.6M95.3 397a.4 .4 0 0 1 .6 0 .4 .4 0 0 1-.2 .6 .38 .38 0 0 1-.6 .2 .38 .38 0 0 1 0-.6zM95.7 390a.52 .52 0 0 1 .8-.2 .52 .52 0 0 1 0 .8l-.1 .2a.61 .61 0 0 1-.9 .5 .61 .61 0 0 1 0-1.1zM95.8 393.5a.29 .29 0 0 1 .5 0 .29 .29 0 0 1-.2 .4 .3 .3 0 0 1-.4 .2 .3 .3 0 0 1 0-.5zM95.8 389.8a.52 .52 0 0 1 .2 .8 .52 .52 0 0 1-.7 .1M95.8 397l-.5 .9M96 394.9l.1 .1"/>
<path d="M96 394.9h.1M96 394.6l.1 .1M96 394.7h.1M96 393.4l-.4 .7M96 394.6h.1M96 394.6v.1M96.1 395h-.1M96.1 395h.1M96.1 394.7v.1M96.1 394.7h.1M96.1 394.7l.1 .1M96.1 394.7h-.1"/>
<path d="M96.1 394.8l-.1 .1M96.2 394.5h.1M96.2 394.5l-.2 .1M96.2 394.8l-.1 .2M96.2 394.8h.1M96.3 394.4l.1 .4M96.3 394.4v.1M96.3 394.4h.1M96.4 394.8h.1M100.8 393.8a.4 .4 0 0 1 .6 0 .4 .4 0 0 1-.2 .6 .38 .38 0 0 1-.6 .3 .38 .38 0 0 1 0-.7zM101.3 393.8l-.5 .9M187.6 393.6a.95 .95 0 0 1 1 .5 .95 .95 0 0 1-.1 1.1l-.8-.6z"/>
<path d="M188.3 393.7a.52 .52 0 0 0-.2 .7 .52 .52 0 0 0 .7 .2M192.7 390.3l.6 .9M192.8 390.2h.4l.3 .3a.41 .41 0 0 1-.1 .7 .41 .41 0 0 1-.6-.4zM192.9 393.6l.5 .2a.32 .32 0 0 1 .1 .4 .32 .32 0 0 1-.4 .2 .32 .32 0 0 1-.2-.4zM193.1 393.5l.4 .7M193.1 396.8a.95 .95 0 0 1 1 .4 .95 .95 0 0 1-.1 1.1l-.8-.5zM193.8 396.8a.52 .52 0 0 0-.2 .8 .52 .52 0 0 0 .7 .1M195.4 399.7l-.7 1.6M195.5 398.8l-.1 .9M195.6 399.5l-.2 .2M195.6 399.5l-.6 1.7M195.7 398.7l-.2 .1"/>
<path d="M195.7 398.7l-.1 .8M196.6 391.7l.6 2.6M196.8 391.6l-.2 .1M196.8 391.6l.6 2.5M197 397.1l-1.5 1.7M197 387.7l-.4 4M197.2 394.3l-.2 2.8M197.2 397l-.2 .1M197.2 397l-1.5 1.7M197.2 387.6l-.2 .1M197.2 387.6l-.4 4M197.4 394.1l-.2 .2"/>
<path d="M197.4 394.1l-.2 2.9M200.1 383.4l-3.1 4.3M200.3 383.3l-.2 .1M200.3 383.3l-3.1 4.3M200.5 380.9l.1 1.6M200.6 382.5l-.5 .9M200.7 380.7l-.2 .2M200.7 380.7l.1 1.7M200.8 382.4l-.2 .1M200.8 382.4l-.5 .9M47 410v5M94.1 401l.3 .1"/>
<path d="M94.1 401l1.5 1.3M94.4 401.1l1.4 1.4M95.6 402.3l.2 .2M95.6 402.3l.4 .6M95.8 402.5l.2 .4M97 410v5M147 410v5M193.3 402.6l-.2 .5M193.5 402.5l-.2 .1M193.5 402.5l-.4 .6M194.7 401.3l-1.4 1.3M195 401.2l-.3 .1"/>
<path d="M195 401.2l-1.5 1.3M197 410v5M247 410v5M297 405v10M347 410v5"/>
<circle cx="57.7" cy="45.3" r=".61"/>
<circle cx="57.7" cy="45.3" r=".91"/>
<circle cx="59.8" cy="41.3" r=".45"/>
<circle cx="60.9" cy="49.3" r=".61"/>
<circle cx="68.7" cy="45.3" r=".61"/>
<circle cx="68.7" cy="45.3" r=".91"/>
<circle cx="78.7" cy="49.3" r=".61"/>
<circle cx="79.8" cy="41.3" r=".45"/>
<circle cx="83.4" cy="45.3" r=".91"/>
<circle cx="83.4" cy="45.3" r=".61"/>
<circle cx="90" cy="49.3" r=".61"/>
<circle cx="216.6" cy="49.3" r=".61"/>
<circle cx="216.6" cy="49.3" r=".91"/>
<circle cx="223.2" cy="45.3" r=".61"/>
<circle cx="226.8" cy="41.3" r=".45"/>
<circle cx="227.9" cy="49.3" r=".61"/>
<circle cx="227.9" cy="49.3" r=".91"/>
<circle cx="237.9" cy="45.3" r=".61"/>
<circle cx="245.7" cy="49.3" r=".61"/>
<circle cx="245.7" cy="49.3" r=".91"/>
<circle cx="246.7" cy="41.3" r=".45"/>
<circle cx="248.9" cy="45.3" r=".61"/>
<circle cx="62.2" cy="137.1" r=".61"/>
<circle cx="62.2" cy="137.1" r=".91"/>
<circle cx="62.4" cy="122.6" r=".45"/>
<circle cx="72.4" cy="122.6" r=".45"/>
<circle cx="234.2" cy="122.6" r=".45"/>
<circle cx="244.2" cy="122.6" r=".45"/>
<circle cx="244.4" cy="137.1" r=".61"/>
<circle cx="56.2" cy="144.4" r=".45"/>
<circle cx="57.5" cy="155.9" r=".61"/>
<circle cx="66.2" cy="144.4" r=".45"/>
<circle cx="67.4" cy="155.9" r=".61"/>
<circle cx="239.2" cy="155.9" r=".61"/>
<circle cx="239.2" cy="155.9" r=".91"/>
<circle cx="240.4" cy="144.4" r=".45"/>
<circle cx="249.1" cy="155.9" r=".61"/>
<circle cx="249.1" cy="155.9" r=".91"/>
<circle cx="250.4" cy="144.4" r=".45"/>
<circle cx="384.2" cy="157.8" r="1.56"/>
<circle cx="390.2" cy="157.8" r="1.56"/>
<circle cx="60.1" cy="217.3" r=".61"/>
<circle cx="60.9" cy="209.3" r=".91"/>
<circle cx="60.9" cy="213.3" r=".45"/>
<circle cx="60.9" cy="209.3" r=".61"/>
<circle cx="61.2" cy="213.8" r="1.53"/>
<circle cx="67.9" cy="217.3" r=".61"/>
<circle cx="238.7" cy="217.3" r=".61"/>
<circle cx="238.7" cy="217.3" r=".91"/>
<circle cx="245.7" cy="213.3" r=".45"/>
<circle cx="245.7" cy="209.3" r=".61"/>
<circle cx="246.4" cy="217.3" r=".91"/>
<circle cx="246.4" cy="217.3" r=".61"/>
<circle cx="472.2" cy="203.8" r="1.56"/>
<circle cx="478.2" cy="203.8" r="1.56"/>
<circle cx="308.6" cy="327.9" r="9"/>
</g>
<g fill="none" stroke="#000" stroke-width=".35">
<path d="M50.2 133.7h12M50.2 138.7h12M56.2 132.2l6 1.5-6 1.5zM56.2 137.2l6 1.5-6 1.5zM62.2 128.2v16M227.2 153.2h12M227.2 157.3h12M233.2 151.7l6 1.5-6 1.5zM233.2 155.8l6 1.5-6 1.5zM239.2 146.8v16.9M445.6 365h115.3M459.2 380v10"/>
<path d="M401.8 400h74.9M401.8 390h74.9M401.8 395h74.9M459.2 400v10M401.8 405h57.4"/>
</g>
<g fill="none" stroke="#000" stroke-width=".5">
<path d="M401.8 359.7h187.2v55.3h-187.2zM445.6 359.7v20.3M560.9 359.7v20.3M401.8 380h187.2M476.7 380v35M574 380v15M462.2 383.4l5.5-1.2v5.4l-5.5-1.2zM476.7 395h112.3M401.8 410h187.2M476.7 405h112.3M532.9 405v10"/>
<circle cx="472.6" cy="384.9" r="2.72"/>
<circle cx="472.6" cy="384.9" r="1.47"/>
</g>
<path d="M461.1 384.9h14.8" fill="none" stroke="#000" stroke-width=".5" stroke-dasharray="15.2 1.3 1.3 1.3" stroke-dashoffset="7.4"/>
<path d="M472.6 381.7v6.6" fill="none" stroke="#000" stroke-width=".5" stroke-dasharray="15.2 1.3 1.3 1.3" stroke-dashoffset="13.8"/>
<path d="M411 152h-10M499 198h-10" fill="none" stroke="#000" stroke-width=".28" stroke-dasharray="15.2 1.3 1.3 1.3" stroke-dashoffset="12.1"/>
<g fill="#000">
<path d="M312.7 358.9l1.5 3.2-.8 .3z"/>
<path d="M56.2 132.2l6 1.5-6 1.5zM56.2 137.2l6 1.5-6 1.5z"/>
<path d="M233.2 151.7l6 1.5-6 1.5zM233.2 155.8l6 1.5-6 1.5z"/>
</g>
<text font-size="13.3" x="559.2" y="32.3">1x</text>
<g font-size="8.5">
<text x="384.4" y="52.2">SCHNITT</text>
<text x="473.2" y="109.1">SCHNITT</text>
<text x="59.3" y="129.6">A</text>
<text x="59" y="147.3">A</text>
<text x="234.8" y="146.2">B</text>
<text x="237" y="170.7">B</text>
<text x="65.7" y="211.4">Z</text>
<text x="299.4" y="280.5">DETAIL</text>
</g>
<g font-size="6.7">
<text x="402.5" y="329.8">Oberfläche: Alle Seiten Poliert</text>
<text x="402.5" y="342.7">Hinweis: Alle Senkungen für Senkkopfschraube</text>
<text x="430" y="349.2">ISO 10642 M8</text>
</g>
<text font-size="6" x="464.2" y="407.8">03</text>
<g font-size="4.7">
<text x="243.6" y="16.4">69,14</text>
<text x="152.8" y="22.4">3</text>
<text x="64.3" y="25.6">426,13</text>
<text x="215.2" y="25.5">193,32</text>
<text x="262.5" y="25.5">162,82</text>
<text x="277.3" y="49.4" transform="rotate(-90 277.3 49.4)">177,26</text>
<text x="419.1" y="52.2">A-A</text>
<text x="389.9" y="60.4">MAßSTAB 2 : 1</text>
<text x="277.3" y="75.8" transform="rotate(-90 277.3 75.8)">333,7</text>
<text x="507.8" y="109.1">B-B</text>
<text x="477.9" y="117.3">MAßSTAB 2 : 1</text>
<text x="39.3" y="137.5" transform="rotate(-90 39.3 137.5)">1913,62</text>
<text x="385.9" y="155.2" transform="rotate(-90 385.9 155.2)">18,25</text>
<text x="391.9" y="155.2" transform="rotate(-90 391.9 155.2)">12,25</text>
<text x="421.2" y="160.2" transform="rotate(-81 421.2 160.2)">90°</text>
<text x="277.3" y="167.3" transform="rotate(-90 277.3 167.3)">1402,34</text>
<text x="473.9" y="201.2" transform="rotate(-90 473.9 201.2)">18,25</text>
<text x="479.9" y="201.2" transform="rotate(-90 479.9 201.2)">12,25</text>
<text x="404.7" y="207.9">3</text>
<text x="509.2" y="204.8" transform="rotate(-84 509.2 204.8)">90°</text>
<text x="492.7" y="266.9">3</text>
<text x="328.3" y="280.4">Z</text>
<text x="298.9" y="288.7">MAßSTAB 2 : 1</text>
<text x="317.8" y="374.3">Graviert</text>
</g>
<text font-size="4.2" x="578.7" y="389.8">A2</text>
<text font-size="3.9" x="522.5" y="387.2">01-00000648</text>
<g font-size="3.5">
<text x="402.6" y="358.2">Fertigungsverfahren: Senken + Polieren + Graviert</text>
<text x="529.3" y="393.8">23-042</text>
<text x="525.2" y="399.3">Laserteil (Platte 51)</text>
<text x="430.2" y="403.4">Friedrich</text>
<text x="402.7" y="413.9">FREIGEGEBEN</text>
<text x="434.6" y="408.2">Friedrich</text>
<text x="494" y="413.9">Maßstab:1:10</text>
<text x="499.6" y="408.2">11.781kg</text>
<text x="550.6" y="413.9">Blatt 1 von 2</text>
<text x="563.2" y="408.2">1.4404 HG Nr.9</text>
</g>
<g font-size="3.3">
<text x="447.5" y="368.2">01</text>
<text x="453.7" y="368.8">Skaliert</text>
<text x="529.2" y="368.8">12.01.24</text>
<text x="543.2" y="368.5">Friedrich</text>
<text x="447.5" y="373.2">02</text>
<text x="453.7" y="373.8">Konstruktion weiter angepasst</text>
<text x="529.2" y="373.8">27.02.24</text>
<text x="543.2" y="373.5">Friedrich</text>
<text x="447.5" y="378.2">03</text>
<text x="453.7" y="378.8">Pin Positionen angepasst</text>
<text x="529.2" y="378.8">07.03.24</text>
<text x="543.2" y="378.5">Friedrich</text>
</g>
<g font-size="2.8">
<text x="446.7" y="364.1">Rev.</text>
<text x="480" y="364.1">Änderung</text>
<text x="530.9" y="364.1">Datum</text>
<text x="547.8" y="364.1">Name</text>
<text x="407" y="385.2">Allgemeintoleranz DIN ISO 2768-mK</text>
<text x="411.3" y="388">Schutzvermerk DIN ISO 16016</text>
<text x="402.7" y="393.4">Werkstückkanten DIN ISO 13715</text>
<text x="402.7" y="398.6">Oberflächenangaben DIN EN ISO 1302</text>
<text x="402.7" y="403.4">Erstellt von:</text>
<text x="461.7" y="402.7">Revision:</text>
<text x="402.6" y="408.2">Geprüft von:</text>
</g>
<g font-size="2.7">
<text x="477.3" y="387.2">Zeichnung Nr.:</text>
<text x="477.3" y="392.7">Kommission:</text>
<text x="477.3" y="398.6">Bezeichnung:</text>
<text x="477.3" y="408.2">Gewicht:</text>
<text x="533.2" y="408.2">Material:</text>
</g>
<g font-size="2.5">
<text x="21.6" y="8.2">1</text>
<text x="71.2" y="8.2">2</text>
<text x="121.2" y="8.2">3</text>
<text x="171.2" y="8.2">4</text>
<text x="221.2" y="8.2">5</text>
<text x="271.2" y="8.2">6</text>
<text x="321.2" y="8.2">7</text>
<text x="371.2" y="8.2">8</text>
<text x="421.2" y="8.2">9</text>
<text x="470.5" y="8.2">10</text>
<text x="520.8" y="8.2">11</text>
<text x="570.3" y="8.2">12</text>
<text x="6.7" y="35.7">A</text>
<text x="585.7" y="35.7">A</text>
<text x="6.7" y="85.7">B</text>
<text x="585.7" y="85.7">B</text>
<text x="6.7" y="135.7">C</text>
<text x="585.7" y="135.7">C</text>
<text x="6.7" y="185.7">D</text>
<text x="585.7" y="185.7">D</text>
<text x="6.7" y="235.7">E</text>
<text x="585.7" y="235.7">E</text>
<text x="6.7" y="285.7">F</text>
<text x="585.7" y="285.7">F</text>
<text x="6.7" y="335.7">G</text>
<text x="6.7" y="385.7">H</text>
<text x="21.6" y="413.2">1</text>
<text x="71.2" y="413.2">2</text>
<text x="121.2" y="413.2">3</text>
<text x="171.2" y="413.2">4</text>
<text x="221.2" y="413.2">5</text>
<text x="271.2" y="413.2">6</text>
<text x="321.2" y="413.2">7</text>
<text x="371.2" y="413.2">8</text>
</g>
<g font-size="1.8">
<text x="562.4" y="364.4">DRAWING IS PROPRIETARY TO</text>
<text x="562.4" y="367.2">PEC METALL DESIGN GMBH</text>
<text x="562.4" y="369.9">ANY USE OF THE INCLUDED</text>
<text x="562.4" y="372.7">INFORMATION IS PROHIBITED</text>
<text x="562.4" y="375.4">UNLESS APPROVED IN</text>
<text x="562.4" y="378.2">WRITING</text>
</g>
</svg>
